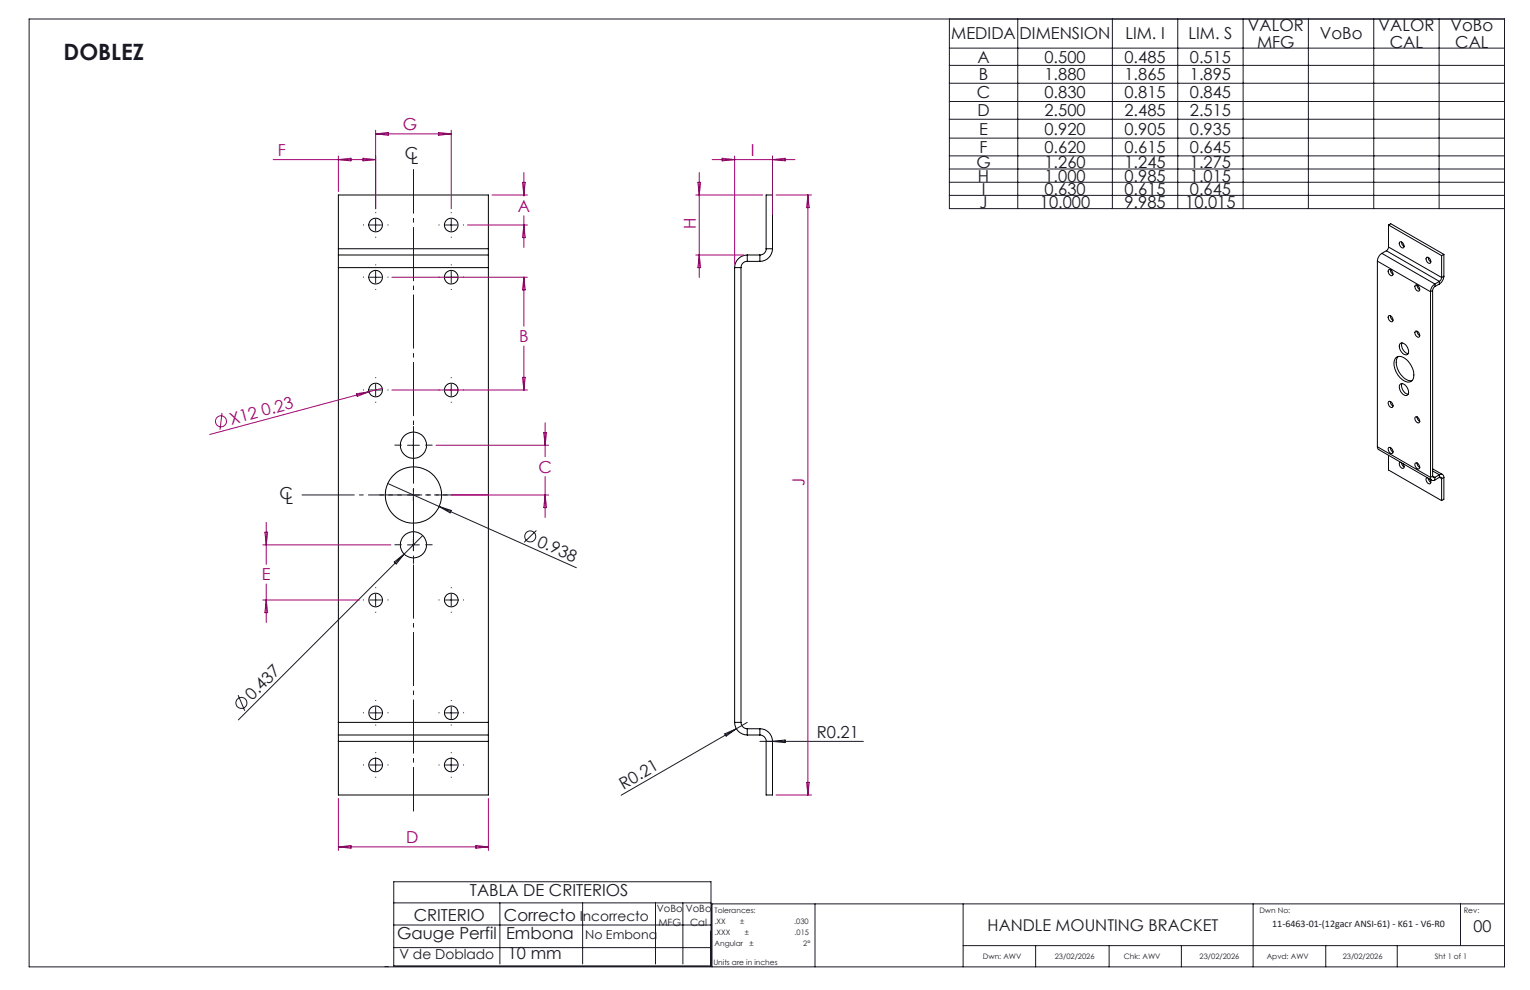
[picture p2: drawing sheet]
<svg xmlns="http://www.w3.org/2000/svg" width="432mm" height="279mm" viewBox="0 0 432 279" stroke-linecap="round" stroke-linejoin="round" font-family="sans-serif">
<g fill="none" stroke="#000" stroke-width=".28">
<path d="M95.5 72v3.5M95.5 70.2v1.8M95.5 75.5h42.3M95.5 70.2v-15.2h42.3v15.2M95.5 75.5v128.4M95.5 72h42.3M95.5 70.2h42.3M137.8 72v3.5M137.8 70.2v1.8M137.8 75.5v128.4M207.3 75.5h1.8M207.3 75.5v128.4"/>
<path d="M209.1 75.5v128.4M210.9 72a3.6 3.6 0 0 0-3.6 3.5M210.9 73.8a1.75 1.75 0 0 0-1.8 1.7M210.9 72h3.6M210.9 72v1.8M210.9 73.8h3.6M214.5 72v1.8M216.2 70.2a1.75 1.75 0 0 1-1.7 1.8M216.2 70.2h1.8M216.2 70.2v-15.2h1.8v15.2M218 70.2a3.6 3.6 0 0 1-3.5 3.6M388.7 73.7l15 8.6"/>
<path d="M388.7 73.7v52.4M390 71.5a2.95 2.95 0 0 0-1.3 2.2M390 71.5l15 8.7M391.3 70.8l14.9 8.6M391.3 70.8l-1.3 .7M391.9 69.7l-.3 .7-.3 .4M391.9 63.5l15 8.6M391.9 63.5l.6-.4 15 8.7M391.9 69.7l15 8.6M391.9 63.5v6.2M391.9 76.1a1.09 1.09 0 0 1 1 1.7 1.15 1.15 0 0 1-1-1.7zM392.4 76.1l.2 .7 .5 .6"/>
<path d="M395 68.4a1.01 1.01 0 0 1 1.1 .4 1.01 1.01 0 0 1-.1 1.2 1.16 1.16 0 0 1-1-1.6zM395.5 68.3l.2 .7 .6 .6M402.6 72.6a.99 .99 0 0 1 1 .6 .99 .99 0 0 1-.2 1.1 1.19 1.19 0 0 1-.8-1.7zM403.1 72.6l.2 .7 .5 .6M406.2 79.4l-1.2 .8M406.2 79.4v.8M406.9 78.3l-.1 .5-.6 .6M406.9 72.1v6.2M407.5 78a2.95 2.95 0 0 1-1.3 2.2M407.5 71.8l-.6 .3M407.5 71.8v6.2M407.5 78l-.6 .3"/>
<path d="M391.9 89.1a1.08 1.08 0 0 1 1 .6 1.08 1.08 0 0 1 0 1.1 1.17 1.17 0 0 1-1-1.7zM392.4 89.1l.2 .7 .5 .6M395.1 97a1.57 1.57 0 0 1 2.2 1.3 1.16 1.16 0 0 1-.5 1.9 2.43 2.43 0 0 1-1.7-3.2zM395.7 96.8a2.51 2.51 0 0 0 1.7 3M399.4 93.6a.96 .96 0 0 1 1.1 .4 .96 .96 0 0 1-.2 1.2 1.3 1.3 0 0 1-.9-1.6zM399.4 80.6a.94 .94 0 0 1 1.1 .4 .94 .94 0 0 1-.2 1.2 1.28 1.28 0 0 1-.9-1.6zM399.9 80.5l.2 .7 .6 .5M399.9 93.5l.2 .7 .6 .5M399.9 93.5h.1M403.7 82.3v52.4M404.3 82l-.6 .3M404.3 82v52.4"/>
<path d="M405 80.2a2.64 2.64 0 0 0-1.3 2.1M405 80.9l-.7 1.1M405 80.2v.7M406.2 80.2l-1.2 .7M391.9 113.3a1 1 0 0 1 1 .6 1 1 0 0 1-.1 1.1 1.21 1.21 0 0 1-.9-1.7zM392.4 113.3l.2 .7 .5 .6M394 100.9a2.87 2.87 0 0 1 3.8 1.5 4.3 4.3 0 0 1 .7 5 2.61 2.61 0 0 1-3.7-1.2 4.3 4.3 0 0 1-.8-5.3zM394.6 100.6a4.8 4.8 0 0 0 1.6 6.1l1.4 .7h.9M395.1 108.5a1.42 1.42 0 0 1 2.1 1 1.2 1.2 0 0 1 .4 1.3 1.2 1.2 0 0 1-1 .8 2.48 2.48 0 0 1-1.5-3.1zM395.7 108.3a2.49 2.49 0 0 0 1.7 3M399.5 117.7a1.02 1.02 0 0 1 1 .5 1.02 1.02 0 0 1-.1 1.1 1.18 1.18 0 0 1-.9-1.6zM399.9 117.7l.2 .7 .6 .5"/>
<path d="M388.7 126.1l.2 .7 15.2 8.7M388.7 126.1l15 8.6M391.9 128.5v4.1l15 8.7M391.9 126.3a1 1 0 0 1 1 .5 1 1 0 0 1-.1 1.2 1.18 1.18 0 0 1-.9-1.7zM392.4 126.3l.2 .7 .5 .6M395.3 130.5a.94 .94 0 0 0-.2 1.1 .94 .94 0 0 0 1.1 .4v-.6l-.3-.6M395.5 130.6l.3 .7 .5 .5M399.3 130.8a.99 .99 0 0 1 1.2 .3 .99 .99 0 0 1 .1 1.1 1.08 1.08 0 0 1-1.3-1.4zM399.9 130.7l.2 .7 .6 .5M402.8 134.8a.96 .96 0 0 0-.1 1.2 .96 .96 0 0 0 1.1 .4v-.6l-.3-.6M403.1 135l.2 .7 .5 .4M403.7 134.7a.76 .76 0 0 0 .4 .8 .76 .76 0 0 0 .9 0"/>
<path d="M404.3 134.4a.4 .4 0 0 0 .2 .4 .4 .4 0 0 0 .5-.1M404.3 132.3l2.8 1.6M404.3 134.4l-.6 .3M404.3 134.4l.7 .3M404.3 132.9l1.9 1.1M405 134.7v.8M406.2 134a.79 .79 0 0 1 .9-.1 .79 .79 0 0 1 .4 .8M406.2 134.7a.4 .4 0 0 1 .5 0 .4 .4 0 0 1 .2 .4M406.2 134v.7M406.2 134.7l-1.2 .8M406.2 134l-1.2 .7M406.2 134.7l.7 .4"/>
<path d="M406.9 135.1v6.2M407.5 134.7v6.2l-.6 .4M407.5 134.7l-.6 .4M95.5 203.9v3.5M95.5 207.4v1.8M95.5 209.2v15.2h42.3v-15.2M95.5 203.9h42.3M95.5 207.4h42.3M95.5 209.2h42.3M137.8 203.9v3.5M137.8 207.4v1.8M207.3 203.9a3.6 3.6 0 0 0 3.6 3.5"/>
<path d="M207.3 203.9h1.8M209.1 203.9a1.81 1.81 0 0 0 1.8 1.8M210.9 207.4h3.6M210.9 205.7v1.7M210.9 205.7h3.6M214.5 207.4a1.75 1.75 0 0 1 1.7 1.8M214.5 205.7a3.6 3.6 0 0 1 3.5 3.5M214.5 205.7v1.7M216.2 209.2h1.8M216.2 209.2v15.2h1.8v-15.2"/>
<circle cx="106" cy="63.5" r="1.93"/>
<circle cx="106" cy="78.2" r="1.93"/>
<circle cx="127.3" cy="63.5" r="1.93"/>
<circle cx="127.3" cy="78.2" r="1.93"/>
<circle cx="106" cy="110.1" r="1.94"/>
<circle cx="127.3" cy="110.1" r="1.94"/>
<circle cx="116.7" cy="139.7" r="7.9"/>
<circle cx="116.7" cy="125.7" r="3.7"/>
<circle cx="116.7" cy="153.8" r="3.7"/>
<circle cx="106" cy="169.3" r="1.93"/>
<circle cx="127.4" cy="169.3" r="1.93"/>
<circle cx="106" cy="201.2" r="1.94"/>
<circle cx="106" cy="215.9" r="1.94"/>
<circle cx="127.3" cy="215.9" r="1.93"/>
<circle cx="127.4" cy="201.2" r="1.94"/>
</g>
<g fill="none" stroke="#a0006e" stroke-width=".28">
<path d="M106 36.8v22.1M106 37.8h21.4M106 37.8l3.6-.4v.8zM123.8 37.4l3.6 .4-3.6 .4zM127.4 36.8v22.1M77.1 45h28.9M95.5 44v10M95.5 45l3.6-.3v.7zM102.4 44.7l3.6 .3-3.6 .4zM138.9 55h9.9M147.5 51.5h.7l-.4 3.5zM147.8 48.7v6.7"/>
<path d="M196.4 55h18.8M197 51.5h.7l-.4 3.5zM197.3 48.7v29.6M201 45h23.4M203.8 44.7l3.5 .3-3.5 .4zM207.3 44v30.5M218 44v16.6M218 45l3.6-.3v.7zM219 55h10M228 55v169.4M228 55l.4 3.6h-.8zM110.6 78.2h38.2"/>
<path d="M131.9 63.5h16.9M147.8 60.9v8.9M147.8 78.2v13.9M147.8 78.2l.4 3.6h-.7zM147.8 63.5l.4 3.6h-.7zM196.4 72h13.5M197.3 72l.4 3.5h-.7zM147.8 97.6v12.5M62.7 116.5l-.6 4.8M100.6 111.1l3.5-.5-3.3 1.3zM104.1 110.6l-44.9 12M107.9 109.6l-3.8 1"/>
<path d="M110.6 110.1h38.2M147.5 106.5h.7l-.4 3.6zM153.8 119.3v9.6M123 125.7h31.8M127.3 139.7h27.5M153.5 122.1h.7l-.4 3.6zM153.8 134.5v11.5M153.8 139.7l.4 3.6h-.7zM74.2 153.8h36.1M74.8 150.2h.7l-.4 3.6zM75.1 147.4v11.9M74.2 169.3h27.2"/>
<path d="M75.1 164.8v10.9M75.1 169.3l.4 3.6h-.7zM95.5 225.4v14.6M95.5 239h42.3M95.5 239l3.6-.4v.8zM134.3 238.6l3.5 .4-3.5 .4zM137.8 225.4v14.6M219 224.4h10M227.6 220.8h.8l-.4 3.6z"/>
<circle cx="62.4" cy="118.9" r="1.55"/>
</g>
<g fill="none" stroke="#191924" stroke-width=".28">
<path d="M8.2 5.4h416.4v267.5h-416.4zM267.9 5.4v53.5h156.7M267.9 13.6h156.7M267.9 18.5h156.7M287.2 5.4v53.5M313.9 5.4v53.5M332.4 5.4v53.5M350.8 5.4v53.5M369.3 5.4v53.5M387.7 5.4v53.5M406.2 5.4v53.5M267.9 23.5h156.7"/>
<path d="M267.9 28.6h156.7M267.9 33.7h156.7M267.9 39h156.7M267.9 44h156.7M267.9 47.7h156.7M267.9 51.4h156.7M267.9 55.1h156.7M104.4 78.2h3.3M104.4 63.5h3.3M106 61.8v3.4M106 76.6v3.3M125.7 78.2h3.3"/>
<path d="M125.7 63.5h3.3M127.4 61.8v3.4M127.4 76.6v3.3M104.4 110.1h3.3M106 108.4v3.3M125.7 110.1h3.3M127.4 108.4v3.3M109.4 136.5l53.3 23.7M115 125.7h3.4M115 139.7h3.4M116.7 124v3.3M116.7 138v3.4"/>
<path d="M111.3 158.6l2.8-2.2-2.3 2.8zM115 153.8h3.4M116.7 152.1v3.3M119.3 151.1l-52 52.1M123.9 142.9l3.4 1.1-.3 .7zM151.4 149.7l-3.5 3.4M104.4 169.3h3.3M106 167.7v3.3M125.7 169.3h3.3M127.4 167.7v3.3M67.2 196.2l1.9 4.4M106 199.5v3.3"/>
<path d="M127.4 199.5v3.3M104.4 201.2h3.3M104.4 215.9h3.3M106 214.2v3.4M125.7 201.2h3.3M125.7 215.9h3.3M127.4 214.2v3.4M204.5 207.1l3.3-1.4-2.9 2.1zM207.8 205.7l-32.5 18.7M210.9 203.9l-3.1 1.8M214.5 209.2h29.2M218 209.2l3.6-.4v.8z"/>
<path d="M111.1 248.8h89.6v23.8h-89.6zM111.1 254.8h89.6M141.1 254.8v17.3M164.4 254.8v17.3M185 254.8v17.3M192.7 254.8v17.3M230 255.1v17.8M271.8 255.1v17.8M353.7 255.1v17.8M412.2 255.1v11.8M424.6 255.1h-223.7v17.8M111.1 261.1h89.6"/>
<path d="M111.1 267.4h89.6M271.8 266.9h152.8M292.3 266.9v6M313 266.9v6M333.4 266.9v6M374.2 266.9v6M394.3 266.9v6"/>
<circle cx="149.6" cy="151.4" r="1.56"/>
<circle cx="68.1" cy="198.4" r="1.57"/>
</g>
<g fill="none" stroke="#191924" stroke-width=".28" stroke-dasharray="15.2 1.3 1.3 1.3" stroke-linecap="butt">
<path d="M102.7 78.2h-.3M102.7 63.5h-.3M106 74.9v-.3M106 60.2v-.3M106 66.8v.3M109.4 78.2h.2M109.4 63.5h.2M124 78.2h-.2M124 63.5h-.2M127.4 74.9v-.3M127.4 60.2v-.3M127.4 66.8v.3"/>
<path d="M130.7 78.2h.3M130.7 63.5h.3M106 81.6v.2M127.4 81.6v.2M102.7 110.1h-.3M106 106.7v-.2M106 113.4v.3M109.4 110.1h.2M124 110.1h-.2M127.4 106.7v-.2M127.4 113.4v.3M130.7 110.1h.3"/>
<path d="M113.4 125.6h-2.1M116.7 122.3v-2M116.7 129v2M120 125.6h2.1M113.4 153.7h-2.1M116.7 150.4v-2M116.7 157.1v2M120 153.7h2.1M102.7 169.3h-.3M106 166v-.3M106 172.7v.2M109.4 169.3h.2"/>
<path d="M124 169.3h-.2M127.4 166v-.3M127.4 172.7v.2M130.7 169.3h.3M106 197.8v-.2M127.4 197.8v-.2M102.7 201.2h-.3M102.7 215.9h-.3M106 204.5v.3M106 212.6v-.3M106 219.2v.3M109.4 201.2h.2"/>
<path d="M109.4 215.9h.2M124 201.2h-.2M124 215.9h-.2M127.4 204.5v.3M127.4 212.6v-.3M127.4 219.2v.3M130.7 201.2h.3M130.7 215.9h.3"/>
</g>
<path d="M113.4 139.7h-6.3M116.7 136.4v-6.3M120 139.7h6.3M116.7 143v6.3" fill="none" stroke="#191924" stroke-width=".28" stroke-dasharray="15.2 1.3 1.3 1.3" stroke-dashoffset="14" stroke-linecap="butt"/>
<path d="M116.7 229v-181.2" fill="none" stroke="#191924" stroke-width=".28" stroke-dasharray="15.2 1.3 1.3 1.3" stroke-dashoffset="2.7" stroke-linecap="butt"/>
<path d="M85.2 139.7h52.7" fill="none" stroke="#191924" stroke-width=".28" stroke-dasharray="15.2 1.3 1.3 1.3" stroke-dashoffset=".3" stroke-linecap="butt"/>
<text font-size="6.3" fill="#191924" x="18" y="17.1">DOBLEZ</text>
<g font-size="4.7" fill="#191924">
<text x="268.5" y="11.1">MEDIDA</text>
<text x="287.8" y="11.1">DIMENSION</text>
<text x="317.6" y="11.1">LIM. I</text>
<text x="335.4" y="11.1">LIM. S</text>
<text x="352.2" y="8.9">VALOR</text>
<text x="372.5" y="11.1">VoBo</text>
<text x="389.1" y="8.9">VALOR</text>
<text x="409.4" y="8.9">VoBo</text>
<text x="275.9" y="17.7">A</text>
<text x="294.8" y="17.7">0.500</text>
<text x="317.4" y="17.7">0.485</text>
<text x="335.8" y="17.7">0.515</text>
<text x="354.8" y="13.4">MFG</text>
<text x="392.3" y="13.4">CAL</text>
<text x="410.7" y="13.4">CAL</text>
<text x="276.2" y="22.6">B</text>
<text x="294.8" y="22.6">1.880</text>
<text x="317.4" y="22.6">1.865</text>
<text x="335.8" y="22.6">1.895</text>
<text x="275.7" y="27.7">C</text>
<text x="294.8" y="27.7">0.830</text>
<text x="317.4" y="27.7">0.815</text>
<text x="335.8" y="27.7">0.845</text>
<text x="275.9" y="32.8">D</text>
<text x="294.8" y="32.8">2.500</text>
<text x="317.4" y="32.8">2.485</text>
<text x="335.8" y="32.8">2.515</text>
<text x="276.3" y="38">E</text>
<text x="294.8" y="38">0.920</text>
<text x="317.4" y="38">0.905</text>
<text x="335.8" y="38">0.935</text>
<text x="114.2" y="44.9">C</text>
<text x="115.9" y="46.2">L</text>
<text x="275.6" y="47.5">G</text>
<text x="276.5" y="43.1">F</text>
<text x="294.8" y="43.1">0.620</text>
<text x="294.8" y="47.5">1.260</text>
<text x="317.4" y="43.1">0.615</text>
<text x="317.4" y="47.5">1.245</text>
<text x="335.8" y="47.5">1.275</text>
<text x="335.8" y="43.1">0.645</text>
<text x="276" y="51.2">H</text>
<text x="294.8" y="51.2">1.000</text>
<text x="317.4" y="51.2">0.985</text>
<text x="335.8" y="51.2">1.015</text>
<text x="276.5" y="58.7">J</text>
<text x="277.1" y="55">I</text>
<text x="293.5" y="58.7">10.000</text>
<text x="294.8" y="55">0.630</text>
<text x="317.4" y="55">0.615</text>
<text x="317.4" y="58.7">9.985</text>
<text x="334.5" y="58.7">10.015</text>
<text x="335.8" y="55">0.645</text>
<text x="78.9" y="140.9">C</text>
<text x="80.6" y="142.2">L</text>
<text x="151.3" y="154" transform="rotate(24 151.3 154)">0.938</text>
<text x="71.2" y="197.8" transform="rotate(-45 71.2 197.8)">0.437</text>
<text x="230.5" y="208.2">R0.21</text>
<text x="175.9" y="222.9" transform="rotate(-30 175.9 222.9)">R0.21</text>
<text x="132.6" y="252.9">TABLA DE CRITERIOS</text>
<text x="116.8" y="260">CRITERIO</text>
<text x="142.2" y="260">Correcto</text>
<text x="112.1" y="264.9">Gauge Perfil</text>
<text x="142.8" y="264.9">Embona</text>
<text x="108.4" y="274.1">-</text>
<text x="143.3" y="270.6">10 mm</text>
</g>
<g font-size="4.7" fill="#a0006e">
<text x="113.7" y="36.7">G</text>
<text x="78.4" y="44">F</text>
<text x="211.9" y="44">I</text>
<text x="146.1" y="59.9">A</text>
<text x="196.3" y="64.7" transform="rotate(-90 196.3 64.7)">H</text>
<text x="146.5" y="96.6">B</text>
<text x="65.3" y="119.9" transform="rotate(-15 65.3 119.9)">X12 0.23</text>
<text x="152" y="133.4">C</text>
<text x="227" y="137.1" transform="rotate(-90 227 137.1)">J</text>
<text x="73.9" y="163.8">E</text>
<text x="114.6" y="238">D</text>
</g>
<g font-size="4.6" fill="#191924">
<text x="278.7" y="262.7">HANDLE MOUNTING BRACKET</text>
<text x="415.9" y="263">00</text>
</g>
<g font-size="3.9" fill="#191924">
<text x="163.6" y="260">Incorrecto</text>
<text x="112.8" y="270.6">V de Doblado</text>
</g>
<text font-size="3.5" fill="#191924" x="165.1" y="264.9">No Embona</text>
<g font-size="2.8" fill="#191924">
<text x="185.4" y="257.4">VoBo</text>
<text x="193.5" y="257.4">VoBo</text>
<text x="185.8" y="261.2">MFG</text>
<text x="194.8" y="261.2">Cal</text>
<text x="359.1" y="261.5">11-6463-01-(12gacr ANSI-61) - K61 - V6-R0</text>
</g>
<g font-size="2.1" fill="#191924">
<text x="201.7" y="257.6">Tolerances:</text>
<text x="355.4" y="257.8">Dwn No:</text>
<text x="413.1" y="257.8">Rev:</text>
<text x="201.7" y="260.7">.XX</text>
<text x="201.7" y="263.9">.XXX</text>
<text x="208.9" y="260.7">±</text>
<text x="210.2" y="263.9">±</text>
<text x="224.1" y="260.7">.030</text>
<text x="224.3" y="263.9">.015</text>
<text x="201.7" y="267">Angular</text>
<text x="211.5" y="267">±</text>
<text x="226.7" y="267">2°</text>
<text x="201.3" y="272.3">Units are in inches</text>
<text x="277.4" y="270.7">Dwn: AWV</text>
<text x="297.7" y="270.7">23/02/2026</text>
<text x="317.2" y="270.7">Chk: AWV</text>
<text x="338.6" y="270.7">23/02/2026</text>
<text x="357.5" y="270.7">Apvd: AWV</text>
<text x="378.9" y="270.7">23/02/2026</text>
<text x="404.9" y="270.7">Sht 1 of 1</text>
</g>
</svg>
